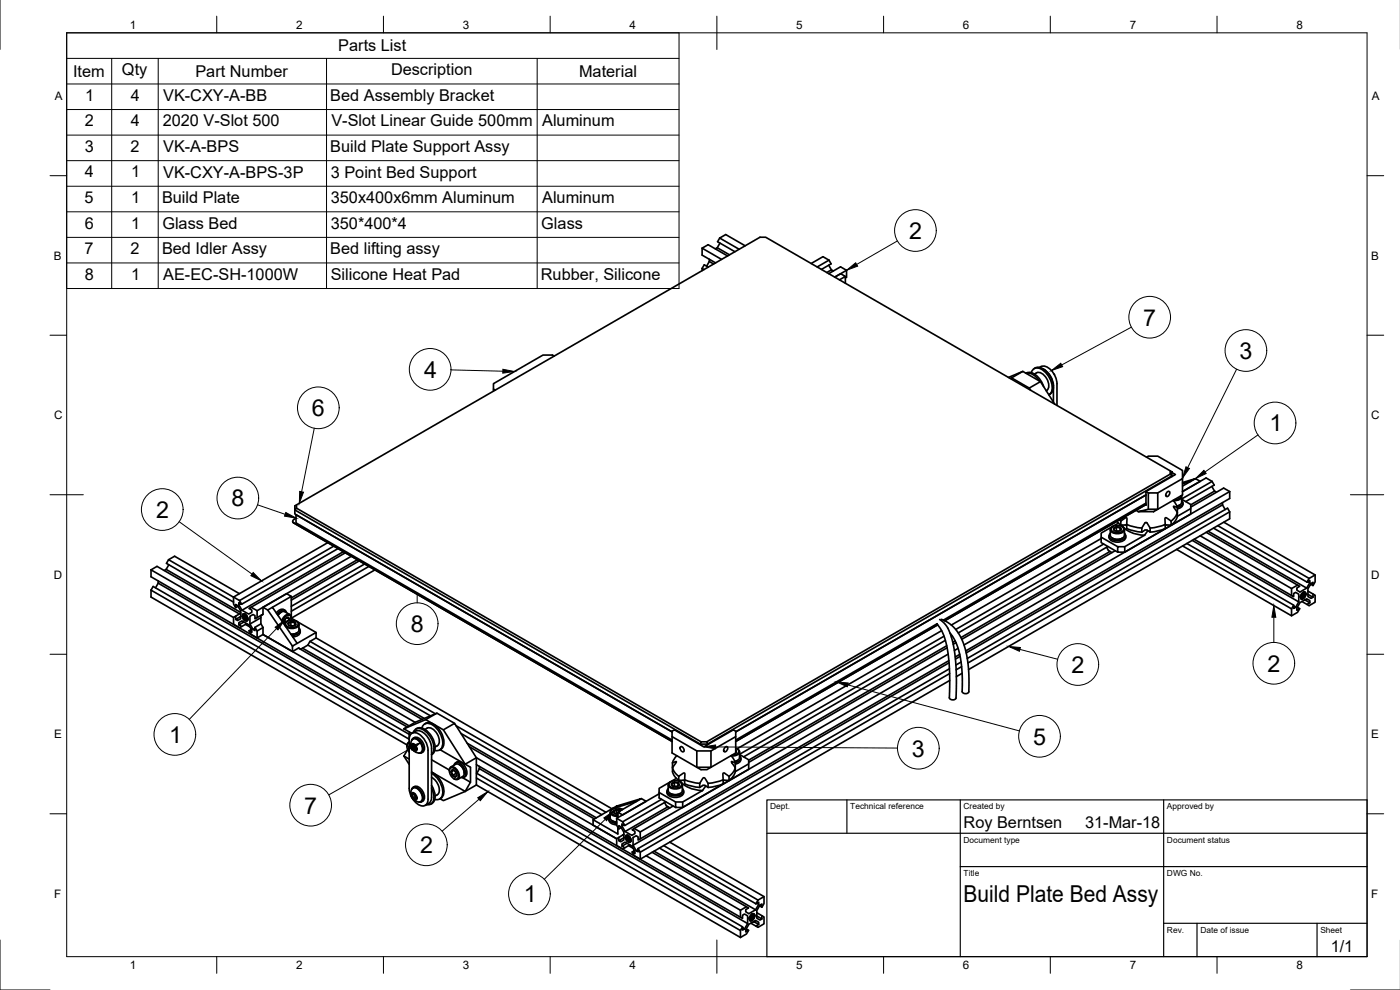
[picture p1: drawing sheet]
<svg xmlns="http://www.w3.org/2000/svg" width="420mm" height="297mm" viewBox="0 0 420 297" stroke-linecap="round" stroke-linejoin="round" font-family="sans-serif">
<!-- layer: Visible -->
<g fill="none" stroke="#000" stroke-width=".5">
<path d="M210.7 74.5l1.8-1.1 5.9 3.4M210.7 74.5l5.9 3.3M210.7 74.5v2l4.1 2.4M212.9 78.5l-.8 1.4M212.9 77.8v.7M212.9 78.5l1.3 .7M215.3 74.3l3.6 2.2M215.3 74.3l-.6 .4M216 71.4l1.8-1 5.8 3.3M216 71.4l5.8 3.4M216 71.4l-.6 1.1 5.2 3M216.1 72.9l-.8 1.4"/>
<path d="M248.7 79.6l.8 1.4M248.8 78.1l-1.8-1.1-3.6 2.1M248.8 78.1l.6 1.1-2.9 1.6M248.8 78.1l-3.6 2M210.7 80.6v.6M210.7 80.6l.6 .3M212.6 80.1l-1.2-.7-.7 1.2M249.5 81l.6 .3M249.5 81l-1.4 .8M252.3 82.1l1.4 .8-1.8 1.1M253.7 82.9v2.1M254.1 81.1v2.1l-.4 .2"/>
<path d="M254.1 81.1l-3.6 2M254.1 81.1l-1.8-1-3.6 2M148.1 116.7l.5 .4M166.3 106.8l-.5-.3h-2.8l-14.9 8.6v2.3M302.7 113.2l4.2-1.8 5.4 3.1 4.3 6.8M303.6 113.4l5.3 3 .4 .7M306.9 111.4l-3.7 2.1M307.9 112a3.4 3.4 0 0 1 4.2 1.8l1.1 2.2M308 112a3.9 3.9 0 0 1 4 2.3M309.5 111.8a1.96 1.96 0 0 1 3.4-.8 6.3 6.3 0 0 1 2.5 6.8l-.6 .6M310.4 110.6a2.73 2.73 0 0 1 3.8 1 6.1 6.1 0 0 1 1.7 5.8l-1 1M310.4 112.2a2.11 2.11 0 0 1 3.3 .8 2.91 2.91 0 0 1 .3 4.2"/>
<path d="M312 110.2a2.82 2.82 0 0 1 3.9 1.4l.7 1.1 .6 1.8v7.1M312.3 114.5l-3.4 1.9M313.1 110.7a6.2 6.2 0 0 1 3 5v4.9M316.3 112.2l.2 .3M344.1 137.2l.5-.3h2.9l7.4 4.3v2.4l-7.4 4.3M88.8 155.5l-.9 .7v.4l.2 .3 113.6 65.5-113.8-65.7M89 151.5v1M333.2 158.9v1.7a2.46 2.46 0 0 0 3.6 .9l.6-.6 .1-2M333.6 158.2a2.52 2.52 0 0 1 3.6 .4 1.71 1.71 0 0 1-2.3 1.2 1.1 1.1 0 0 1-1.2-.4 1.1 1.1 0 0 1-.1-1.2zM334 157.9a1.03 1.03 0 0 0-.8 1.2 1.03 1.03 0 0 0 1.1 .9l1.6 .1a1.15 1.15 0 0 0 1.3-.6 1.15 1.15 0 0 0-.4-1.5l-.1-.1M334.2 158.6l.3 .6M335 158.1l-.8 .5"/>
<path d="M335 158.1l1.2 .2M335 158.1v1.2M335 159.3v.1M335 159.3l.5 .1M335.2 156.4l1.2 1.2M335.7 156.9l-5.2 3v1.3l4.9 2.8M335.9 156l.5 .3M336.2 158.3l.3 .6M336.2 158.3l-.1 .9 .4-.3M336.4 157.6h1.7M336.4 156.3l1.7-.9v2M336.4 156.3v1.3"/>
<path d="M336.5 158.9a1.56 1.56 0 0 1-2 .3M336.7 157.5a7.8 7.8 0 0 0 6.8 3.1M338.1 157.4v1.2l2.5 .8 2.1 .3M338.1 157.4l2.5 .7 2.1 .3M340.9 153.1l.7 .4M341.6 153.5l3-.7h2.9l-1.3 .7zM342.7 158.4l.9-1.5 .3-.1 .4 .1 .9 1.5M342.7 158.4v1.3M343.9 151.4l-60.4 34.8M343.9 148.5l-123.1 71.1M343.9 151l-60.8 35.1M344.5 159.2l-1 1.4"/>
<path d="M344.6 147.9l-.7-.4v4.1l-.1-.1M345.2 158.4v1.3l-1.3-.7-1.2 .7M349.7 157.4v1.2l-2.5 .8-2 .3M349.7 157.4l-2.5 .7-2 .3M350.2 147.7l.5-.3a.82 .82 0 0 1 .2 1.1 .82 .82 0 0 1-1 .3v-.5zM351.2 141.3l-121.4-70.1h-1.7l-139.6 80.6v1.2l.5-.5 121.4 70.1M351.2 142.3l-139.1 80.3 .2 .9M351.2 141.3l.5 .3v1.2l-.5-.5zM351.5 156.3v1.3h-1.8M351.5 156.3l-1.7-.9-.1 2M351.7 141.8l1.1 .6-8.9 5.1M351.7 143v-.2l-139.4 80.5h-2.1v.2"/>
<path d="M352 150.1l.7 .9 .6 1.3M353.3 152.3l-1.1-.3 1.1 1.7M353.3 152.3l-.1 1.3M353.3 153.7v1.2M353.3 154.9l-.6 1.4-1.2 1.3M353.3 153.7l-.6 1.4-1.2 1.2M354.4 148.8a1.68 1.68 0 0 1-2 1.1M354.6 148.7a1.76 1.76 0 0 1-2.5 1.5M354.6 149v2l-.5 .5-.9 .3 .8-.2M354.6 150.1a1.21 1.21 0 0 1 .2 1.3 1.21 1.21 0 0 1-1.1 .7l-.4 .1M354.9 143.6v4.9l-7.4 4.3v-4.9h-2.9v4.9M354.9 144.8l3.9-1.2-1.4 .8-2.5 .8"/>
<path d="M355 150.9a1.63 1.63 0 0 1-1.7 1.8M357.4 152.6v1.6l-19.8 11.5M357.4 144.4l-2.5 1.5M358.8 143.6l1.4 .8M362 159.7l28.1 16.2-.9 .5v.7l.9 .5 2.1-1.1M362.6 159.4l29.6 17.1M363.7 146l.8 1.4M363.8 144.4l-9.2 5.4 2.8 1.6v1.2l-4.1 2.3M363.8 144.4l.6 1.1-8.6 5M363.8 144.4l-1.8-1-7.1 4.1M364.2 158.5l28 16.2M364.5 147.4l.6 .3"/>
<path d="M364.5 147.4l-7.1 4.1M365.5 157.7l27.4 15.8M366.9 151.5l.8 1.4M366.9 151.5l-76.9 44.4M366.9 150.8v.7M367.3 156.7l27.4 15.8v2.1l-.6 1.1M369 153.6v2.1l-78.3 45.2M369 147.5v2.1l-79.2 45.7M369 153.6l-78.5 45.3M369 153.6l-.6-1.1-78.1 45.1M369 147.5l-79.7 46M369 147.5l-1.8-1.1-9.8 5.7"/>
<path d="M45.3 171l1.8-1.1 24.8 14.3M45.3 171l24.8 14.3M45.3 171v2.1l77.5 44.7M45.3 177.1v2l76.8 44.4M45.3 177.1l.7-1.1 76.8 44.3M45.3 177.1l77.5 44.7M47.5 175l-.8 1.4M47.5 174.3v.7M47.5 175l74.7 43.1M49.9 170.8l22.3 13M49.9 170.8l-.6 .4M50.6 167.9l1.8-1 19.5 11.2"/>
<path d="M50.6 167.9l21.3 12.3M50.6 167.9l-.6 1.1 20.1 11.7M50.7 169.4l-.8 1.4M87.4 178.9v6.6M98.4 162.8l-28.3 16.3v2.1l.6 1.1 .7-.4M100.2 163.9l-28.3 16.3M101.5 164.6l-29 16.7-.8-.5v.7l.6-.4M103.1 165.5l-30.5 17.6M103.6 165.9l-28.2 16.3M105.4 166.9l-28.2 16.3M107.3 167.9l-19.9 11.5M107.8 168.3l-20.4 11.8"/>
<path d="M109.4 169.2l-22 12.7M110.7 169.9l-23.3 13.5M112.5 171l-25.1 14.5M330.5 161.2v1.6l4.9 2.9M330.5 161.6l-45 25.9M331.2 163.2l-44.4 25.7M332.1 164.2a2.32 2.32 0 0 0 1.6 1.6M332.5 164l-44.9 25.9M332.8 160.8a1.7 1.7 0 0 0 1.9 1.8h1.3a1.7 1.7 0 0 0 1.8-1.8M333.1 165.5l-44.7 25.8M333.2 160a1.23 1.23 0 0 0-.2 1.4 1.23 1.23 0 0 0 1.2 .7 2.83 2.83 0 0 0 3.6-1.3l-.3-.8M333.8 161.5a2.96 2.96 0 0 0 3 0"/>
<path d="M334.7 165.2l-46.1 26.6M335.4 164h2.2v1.7h-2.2zM343.5 160.6l-5.9 3.4M353.1 164.8l34.5 20 1.8-1.1 .7-1.1-.8-.4M354.9 163.8l32.7 18.9M356.2 163.1l32 18.5v1l.6-.4-.6-.3M357.8 162.1l32 18.5M358.4 161.8l29.2 16.9M360.2 160.8l27.4 15.8M387.6 178.7l.6 .3v-.9l.6-.4 1 .6v2.3M387.6 176.6v2.1M389.4 175.6l-1.8 1"/>
<path d="M390.3 178.9l.7-1.1-.7 1.1M390.5 179.7l.3 .1M391 177.8l-.2 .6-.5 .6M391.3 177.7l-.3 .9-.7 .6M391.3 177.7l-.3 .8-.6 .6M391.3 177.6l-.2 1-.8 .6M391.5 177.6l.1 .5-.2 .6-.5 .5-.5 .2M391.6 180l1.5 .9v-.7l-.9-.6-2.1 1.2-.9 1.6v.7l.9-.5M391.6 177.9l-.3 .8-.6 .6M391.7 177.7l-.7 .1-.7 .8a.89 .89 0 0 0 .5 1.2M391.7 177.7l.2 .5-.3 .7-.5 .5-.6 .1M391.7 177.7l.2 .5"/>
<path d="M391.9 178l-.3 .8-.6 .7M391.9 178.2l-.3 .7-.6 .6h-.5l-.2-.5M391.9 178.2l-.3 1-.8 .6M392.5 174.5l.6 .3v-.6l-.9 .5M392.5 177.3l2.2 1.3v2.1l-1.8 1-.7-.3M392.9 173.5l-.7 1.2M393.1 174.8l-.9 1.7M393.3 175.3l.8 .4v-1l-.6 .3-1 1.7v2.3l1 .5 .6-.3M394.1 178.2v1l-1.6-.9M394.7 172.5l-1.8 1M70.7 182.3v-.9l.6 .3 .9 1.6v2.3l-.9 .6-.6-.4 1.5-.8M70.7 184.9l-.6 .3v2.1l1.8 1.1 2.1-1.3"/>
<path d="M71.7 187.5v-.7l.9-.5 2 1.1 1 1.7v.6l-.9-.4 .7-.5M71.7 181.5l.9 1.6M71.9 180.2l.6 1.1M72.2 184l-1.5 .9v.9M72.9 184.3l-.1 .8 .4 .9M73.1 184.7l.2 .8 .6 .6M73.2 186.6l-1.5 .9 .8 .5M73.3 184.2l-.2 .6 .1 .6 .5 .6 .5 .2M73.3 184.5l.3 .9 .5 .6M73.4 184.2l.1 1.1 .8 .7M73.7 187.3l1.3 .8M73.9 184.6l.4 .8"/>
<path d="M74 184.8l.3 .4M74.4 185.7l-.7-1.3-.5-.2-.4 .1a.99 .99 0 0 0 .2 1.4l.2 .3M74.4 185.7l-.3 .5-.7-.4-.4-.9 .2-.6 .2-.1-.1 .6 .2 .7 .8 .5M74.4 185.8l-.6-.6-.2-.9 .2 .9 .6 .6M74.4 185.7l-.4 .6-.8-.3M74.7 189.3l.7 1.1 1.8 1 1.7-1M75.4 182.2l-.7 .4 .9 .4v.7l-1 .6-2-1.2M75.4 182.2l1.8 1M76.5 188.2v1l-.6-.3 .6-.4M77.2 183.2v2.1M78.3 185.3l-3.3 1.9 .9 1.7M78.3 187.2l-1.8 1 .7 1.1"/>
<path d="M78.6 184.5h.1M78.9 188.3l-1.7 1v2.1M78.9 184.3l-2.4 1.4v-1l-.6-.3-.9 .5v2.3M78.9 190.4l8.9 5.1 1.8-1.1 .7 .4 2.1-1.2 .6-1.1M78.9 182.2l1.4 .8M78.9 190.4l45.7 26.3M80.3 183l1.5-.8 7.4 10.8-1.4 .9zM81.8 182.2l5.6-3.3-1.4-.8-7.1 4.1v2.1l-.6 .4v2.5l.6 1.1v2.1M84.4 183.6l-1 1M85.2 186.8l.3 .4M85.2 186.8l.3 .8M85.4 186.3l.5 .3"/>
<path d="M85.4 186.3h-.1M85.5 183.1a1.71 1.71 0 0 0-2.6 .8M85.6 185.8l-.2 .5M85.9 186.7a2.52 2.52 0 0 1 3.6 .3 1.71 1.71 0 0 1-2.4 1.2 1.1 1.1 0 0 1-1.1-.3 1.1 1.1 0 0 1-.1-1.2zM86 185.4l.5-.1 .4 .5M86 183.8a1.35 1.35 0 0 0-1.3-.8 1.35 1.35 0 0 0-1.2 .9l-.3 .4M86.1 185.4l.8 .4M86.2 186.4a1.03 1.03 0 0 0-.7 1.1 1.03 1.03 0 0 0 1 .9l1.6 .1a1.15 1.15 0 0 0 1.4-.6 1.15 1.15 0 0 0-.4-1.4l-.1-.1M86.5 187l.3 .6M86.9 185.8l-.3 .4M86.9 185.8a.7 .7 0 0 0-.8-.5 .7 .7 0 0 0-.6 .7l-.3 .8M86.9 185.8l-.1 .4"/>
<path d="M87 184.4l-1.8-1-1.1 .5-.7 .7M87.2 187.8h.6M87.3 186.5l1.1 .2 .3 .6M87.3 186.5l-.8 .5M87.3 186.5v1.3M87.3 186.5l1.1 .2M87.3 186.1a1.02 1.02 0 0 0-.4-1.5 1.02 1.02 0 0 0-1.4 .6l-.7 1.4M87.4 185.5a1.05 1.05 0 0 0-.7-1.2 1.05 1.05 0 0 0-1.3 .5l-.9 1.5M87.4 185.5l7.5 4.3M87.8 193.9v1.6M88.4 186.7v1l.3-.4M88.4 186.7l.3 .6"/>
<path d="M88.7 187.3a1.56 1.56 0 0 1-1.9 .3M89.1 189.9l-1.8 .4M89.6 194.4l37.1 21.5M89.7 187.3v1.7a2.03 2.03 0 0 1-2.4 1.3M89.7 188.5a1.26 1.26 0 0 1 .2 1.4 1.26 1.26 0 0 1-1.3 .6l-1 .2M89.8 194.5h-.1M90.1 189.2a1.81 1.81 0 0 1-2.2 1.9M90.8 194.5l36.5 21.1M92.4 193.5l36.8 21.3M93 192.4l37.7 21.8M94.9 191.4v-1.6l-5.7 3.2M94.9 191.4l89 51.4a.98 .98 0 0 0-.8 1 .98 .98 0 0 0 .9 .9l1.4 .2"/>
<path d="M94.9 191.4l-1.9 1.1M281.2 187.2l.2 .3M281.3 187.1l-60.5 34.9M281.4 187.5l-60.6 35M282 185.9l1.3 1 1.1 1.4 .9 2.2 .7 2.6 .9 6.7 .1 8.5a1.19 1.19 0 0 1-.3 1.4 1.19 1.19 0 0 1-1.5 .1l-.3-.5v-9.3l-.5-5-1.2-4.5-.8-1.7-1-1.3M282.5 185.8l2.1 1.1 1.8 1.4 1.5 2 1.1 2.3 .9 2.9 .6 3.3 .3 3.8v4.3a1.05 1.05 0 0 1-1.1 1.2 1.05 1.05 0 0 1-.9-1.4l-.1-5.4-.6-4.8-1.3-3.9-1.7-2.7M282.6 189.2l-61.4 35.4a1.01 1.01 0 0 1 .8 1.1 1.01 1.01 0 0 1-1 .9l-1.6 .2M283.3 190.9l-61.3 35.4M283.7 192.1l-60.5 35M284.1 193.8l-59.4 34.3M284.2 194.4l-59.5 34.3M284.6 196.3l-92.5 53.3"/>
<path d="M284.8 198.2l-93.3 53.9v-1l-.6-.3-.9 .5v2.3M284.8 198.9l-94.8 54.7M285.8 190.9l-.3 .2M286.7 192.3l-.8 .4M286.9 192.8l-.8 .5M287.5 194.5l-1.1 .7M288 196.3l-1.3 .8M288.2 196.9l-1.5 .9M288.4 198.6l-1.5 .9M387.6 182.7v2.1M388.2 181.6l-.6 1.1M389.8 180.6l-1 1.6"/>
<path d="M390.7 180.5l1.5 .9 .9-.5M121.2 218.7l6.6-2.8 5.3 3.1 6.5 10.3 3.4-1.9M121.2 218.7l2.4 1.3M122.8 219.6v16.9l.2 1.3 .5 1.4M124 219.8a1.93 1.93 0 0 1 3.3-.7 6.1 6.1 0 0 1 2.5 7l-.3 .3M124.6 216.7l6.5-2.7 5.3 3M124.6 216.7l-3.4 2M124.8 218.8a2.73 2.73 0 0 1 3.8 .9 6.1 6.1 0 0 1 1.8 5.8l-.9 .9M126.6 218.4a1.92 1.92 0 0 1 1.4-1.4 1.92 1.92 0 0 1 2 .6 6.6 6.6 0 0 1 2.7 6.4 1.69 1.69 0 0 1-2.2 1.1M127.4 217.2a2.73 2.73 0 0 1 3.9 1 6.1 6.1 0 0 1 1.7 5.8l-1 1M127.5 218.9a2.11 2.11 0 0 1 3.3 .8 3 3 0 0 1 .4 4.1l-.6 .3M131.1 214l-3.3 1.9"/>
<path d="M133.1 219l3.3-2 6.6 10.4M136.9 217.7l44.9 26M284.9 200.7l-93.4 53.9M285 202.1l-92.9 53.6M285 204.2l-92.9 53.6-1.8-1.1-.6-1.1M288.6 200l-1.6 1M288.7 202l-1.7 1M121.2 226.8l1.6 2.6M121.2 226.8l1.6 1M122.3 224.9l-1.1 1.9M122.6 222.8l.2-.1a1.01 1.01 0 0 0-.7 1.2M122.7 224.2l.1 .7"/>
<path d="M122.8 223a1.63 1.63 0 0 0 0 2.7M122.8 223.8l-.1 .4M122.8 224.1v.3M122.8 224.2h-.1M122.8 221.8a1.85 1.85 0 0 1 1.2-2 1.85 1.85 0 0 1 2.2 .8l1.4 1.7 .8 2.1 .1 15.4a1.77 1.77 0 0 1-1 1.9 1.77 1.77 0 0 1-2.1-.4l-1.7-1.8M123.5 222.1a1.25 1.25 0 0 1 1.2-.7 1.25 1.25 0 0 1 1.1 .7 2.9 2.9 0 0 1 .8 3.7l-.8 .1M123.5 236.8a1.25 1.25 0 0 1 1.2-.7 1.25 1.25 0 0 1 1.1 .7 2.9 2.9 0 0 1 .8 3.7l-.8 .2M123.6 220a2.91 2.91 0 0 1 4.6 1l1 1.7 .3 1.8-.1 15.6a2.5 2.5 0 0 1-1.8 1.5M123.6 237.9a1.44 1.44 0 0 1 1.3 2.1 1.44 1.44 0 0 1-1.3-2.1zM123.6 223.2a1.44 1.44 0 0 1 1.3 2.1 1.44 1.44 0 0 1-1.3-2.1zM123.7 238.6v-.2a.81 .81 0 0 1 .9 .1 .81 .81 0 0 1 .3 .8M123.7 238.6l.3 .8"/>
<path d="M123.7 223.9v-.2a.81 .81 0 0 1 .9 0 .81 .81 0 0 1 .3 .9M123.7 223.9l.3 .8M123.8 236.5a2.4 2.4 0 0 1 2.9 2.2 1.28 1.28 0 0 1-.2 1.7 1.28 1.28 0 0 1-1.7 0 2.59 2.59 0 0 1-1-3.9zM123.9 236.4a2.19 2.19 0 0 1 2.8 1.9l.2 .5a1.41 1.41 0 0 1-.6 1.7M123.9 221.7a2.19 2.19 0 0 1 2.8 1.9l.2 .5a1.41 1.41 0 0 1-.6 1.7M124 239.4l.6 .4M124 221.5a1.7 1.7 0 0 1 2.5 .7l.7 1.1a1.7 1.7 0 0 1-.7 2.6M124 236.2a1.7 1.7 0 0 1 2.5 .7l.7 1.2a1.7 1.7 0 0 1-.7 2.5M124.3 238.3l-.6 .3M124.3 223.6l-.6 .3M124.3 238.3l-.3-.1-.3 .4 .3 .8M124.3 223.6l-.3-.1-.3 .4 .3 .8"/>
<path d="M124.4 238.3l.2 .7M124.4 223.6l.2 .7M124.9 239.1l-.3-.1-.6 .4M124.9 224.4l-.3-.1-.6 .4M124.9 239.3l-.3 .5M124.9 224.6l-.3 .4-.6-.3M125.8 225.9a2.48 2.48 0 0 1-2.3-1.5 2.48 2.48 0 0 1 .6-2.8 2.97 2.97 0 0 1 2.4 4.1l-.7 .2M129.5 231.6l10.1 5.9M129.5 228l5.4 3M129.5 231.7a6.3 6.3 0 0 1 3.5 7.1l-1 .9M129.5 232.1a6.6 6.6 0 0 1 3.3 6.5 1.71 1.71 0 0 1-2.3 1.2M129.5 235.6a4.7 4.7 0 0 1 .5 5.2l-.7 .5"/>
<path d="M129.5 233.2a4.1 4.1 0 0 1 2 5l-.9 .6M129.5 236.5a3.9 3.9 0 0 1-.2 4.7l-1.3 .2M132.1 224.9l9.1 5.3v4.5M134.9 231.3a1.03 1.03 0 0 1 .6-1.2 1.03 1.03 0 0 1 1.3 .4l.9 1.4a1.15 1.15 0 0 1 .1 1.4 1.15 1.15 0 0 1-1.4 .4l-.2-.1M135.1 230.5a1.71 1.71 0 0 1 2.3 1.5 1.04 1.04 0 0 1 .1 1.3 1.04 1.04 0 0 1-1.3 .3 2.49 2.49 0 0 1-1.1-3.1zM135.3 230.1l1.5-.8a2.46 2.46 0 0 1 2.5 2.7l-.2 .7-1.7 1.1M135.4 231.6l.4 1.1 .8 .4 .4-.6M135.4 231.6l.4 1.1M135.8 231l-.4 .6M135.8 231l.5 .2M135.8 231a1.56 1.56 0 0 1 1.2 1.5M136.2 231.1l-.8 .5"/>
<path d="M136.3 229.6a1.23 1.23 0 0 1 1-.9 1.23 1.23 0 0 1 1.2 .7 2.83 2.83 0 0 1 .7 3.8l-.8 .1M136.7 231.6l.2 .5M136.7 228.9a1.7 1.7 0 0 1 2.5 .7l.7 1.1a1.7 1.7 0 0 1-.7 2.5M136.9 232l-1.1 .7M137 232.5l-.4 .6-.8-.4M137.8 229.4a2.96 2.96 0 0 1 1.5 2.6M138.3 220.1l42.3 24.3M138.8 233.3l2.4 1.4-1.6 2.8M139.6 237.5l-6.5 2.7-1-.5M140.2 223l38.8 22.4M140.9 224.1l37.5 21.6M143 232l79.9 46.1v1l.5-.4-.5-.3"/>
<path d="M143 235.5l-3.4 2M143 227.4v8.1M143 227.4l42.1 24.3M143 229.4l79.2 45.8M143 233.4l79.2 45.8M143 235.5l79.2 45.8M143.9 229.9l-.1 .8-.7 1.3M143.9 230.6l80.5 46.5M192.5 239.6l1.4 .8M197.8 238.2l-12.7 7.3M198.5 239.8l-11.6 6.8M200.2 237.4a1.7 1.7 0 0 0 1.8 1.8h1.3a1.7 1.7 0 0 0 1.9-1.8"/>
<path d="M200.5 235.5v1.7a2.46 2.46 0 0 0 3.7 .9l.5-.6 .1-2M200.5 236.6a1.23 1.23 0 0 0-.2 1.4 1.23 1.23 0 0 0 1.2 .7 2.83 2.83 0 0 0 3.7-1.3l-.4-.8M201 234.8a2.52 2.52 0 0 1 3.6 .4 1.71 1.71 0 0 1-2.4 1.2 1.1 1.1 0 0 1-1.1-.4 1.1 1.1 0 0 1-.1-1.2zM201.2 238.1a2.96 2.96 0 0 0 3 0M201.3 234.5a1.03 1.03 0 0 0-.7 1.2 1.03 1.03 0 0 0 1 .9l1.6 .1a1.15 1.15 0 0 0 1.4-.6 1.15 1.15 0 0 0-.4-1.5l-.2-.1M201.6 235.2l.3 .6M201.7 221l7.4 4.3h4.3v4.9h-4.3v-4.9M201.7 222l-112.9-65.1v-2.5l112.9 65.2-113.2-65.4v-1.2l121.7 70.3 .2-.7h1.7M201.8 230.3a4 4 0 0 0 1.9 3.9M201.8 228.9l1.2-.3-1.2 1.7M201.8 228.9l.1 1.3M201.8 230.3l.7 1.4 1.2 1.2"/>
<path d="M202.3 236h.6M202.4 234.7l1.1 .2 .3 .6M202.4 234.7l-.8 .5M202.4 234.7v1.2M202.4 234.7l1.1 .2M203 233.5l-5.2 3v1.3M203.1 226.7l-.7 .9-.6 1.3M203.5 234.9v.9M203.5 234.9l.3 .6M203.7 234.2h1.8M203.7 232.9l1.7-.9 .1 2M203.7 232.9v1.3"/>
<path d="M203.8 235.5l-.4 .3M203.8 235.5a1.56 1.56 0 0 1-1.9 .3M204.1 234.1a7.8 7.8 0 0 0 6.7 3.1M204.3 224a1.01 1.01 0 0 1 .8 1.6 1.01 1.01 0 0 1-.8-1.6zM205.5 234v1.2l1.8 .6 2.7 .5M205.5 234l2.4 .7 2.1 .3M210 236.3l1.2-.7 1.3 .7M210 235l.9-1.5 .3-.1 .4 .1 .9 1.5M210 235v1.3M210.8 237.2l-5.9 3.4h-2.1l-5-2.8v1.6l5 2.9M211.8 235.8l-1 1.4M212.5 235v1.3"/>
<path d="M217 234v1.2l-1.8 .6-2.7 .5M217 234l-2.4 .7-2.1 .3M217.6 224.3l.4-.3a.82 .82 0 0 1 .2 1.1 .82 .82 0 0 1-1 .3v-.6zM218.8 234.2h-1.8M218.8 232.9l-1.7-.9-.1 2M218.8 232.9v1.3M219.4 226.7l.7 .9 .6 1.3M220.7 228.9l-1.2-.3 1.2 1.7M220.7 228.9l-.1 1.3M220.7 230.3v1.2M220.7 231.5l-.7 1.4-1.2 1.3M220.7 230.3l-.7 1.4-1.2 1.2"/>
<path d="M220.8 221v4.9l-8.7 5h-1.7l-8.7-5v-6.5l.7-.4 8.8 5.1 8.9-5.1 .7 .4v1.6l-7.4 4.3M220.8 225.1l.2 .3-.2 .3v-.3M220.8 224.5a.96 .96 0 0 1 .9 1 .96 .96 0 0 1-1 .9l-.9 .1M221.3 228.2l-.7 .3M222 226.7a1.21 1.21 0 0 1 .2 1.3 1.21 1.21 0 0 1-1.1 .7l-.4 .1M222 226.4l2.7 1.6v1.2l-4 2.3M222 225.6l-.1 2-.5 .5-.9 .3M222.3 227.5a1.63 1.63 0 0 1-1.6 1.8M224.7 229.2v1.6l-19.8 11.5v-1.7M178 247.6v-1.7l7.4 4.3v-2M182.7 245.6a1.84 1.84 0 0 0 2.4 1.9M183.1 243.7v1.7a1.68 1.68 0 0 0 2 1.2"/>
<path d="M183.1 244.8a1.21 1.21 0 0 0-.2 1.4 1.21 1.21 0 0 0 1.2 .7l1 .1M183.7 242.7l1.4-.8 7.4-2.3-1.4 .8zM183.7 242.7l-5.7 3.2M183.7 246.3l1.4 .4M184.4 244l1 .2-.5-.1M184.9 242.9v1.2M184.9 244.1v.1M184.9 242.9l1.2 .2M184.9 242.9l-.8 .5 .3 .6M185.1 245.5v2.1l.6 1.1 .7-.4M185.1 245.5l1.8 1.1M185.4 243.7v1.6"/>
<path d="M185.7 248.7v-1l.6 .4 .9 1.6v2.3l-.9 .6-.6-.4 1.5-.8M185.7 251.3l-.6 .3v2.1l1.8 1 2.1-1.2M186.1 243.1v.2M186.1 243.1l-1.2-.2-.8 .5 .3 .6M186.1 243.1l.1 .1M186.6 242.8l.2 .1a2.42 2.42 0 0 0-3.5 .6 1.77 1.77 0 0 0 2.1 1.1M186.7 253.9v-.7l.9-.5 2 1.1 1 1.7v.6l-.9-.5 .7-.4M186.7 247.9l.9 1.6M186.9 246.6l.6 1.1M187.2 250.4l-1.5 .9v.9M187.2 250.3l-.4 .3M187.9 250.6l-.1 .9 .4 .9"/>
<path d="M188 251.1l.3 .8 .5 .6M188.2 253l-1.5 .9 .8 .5M188.3 250.6l-.3 .5 .2 .7 .5 .7h.5M188.3 250.9l.3 .8 .5 .7M188.6 250.7l.2 .9 .6 .6M188.6 250.7l.2 .9 .6 .6-.6-.6zM188.6 253.7l1.4 .8M188.9 251l.4 .8M188.9 251l.4 .7M189 251.1l.3 .5M189.4 252.1l-.3 .5-.7-.4-.4-.8 .2-.7 .2-.1-.1 .6 .3 .7 .7 .5M189.4 252.1l-.4 .6-.8-.3"/>
<path d="M189.4 252.1l-.7-1.3-.5-.2-.4 .1a1 1 0 0 0 .2 1.4l.2 .3M190 253.6l.9 1.6M190.3 248.6l-.6 .3 .9 .5v.7l-1 .5-2-1.1M190.3 248.6l1.8 1M191.1 240.4l-5.7 3.3 1.4 .8M191.5 254.6v1l-.6-.4 .6-.3M191.5 254.6l.6 1.1M192.1 249.6v2.1M192.1 255.7v2.1M193.9 256.8l28.3 16.3M195.7 255.7l29 16.7-.9 .5v.7l.9 .5 2.1-1.1M196.3 255.4l30.5 17.6"/>
<path d="M197.9 254.5l29 16.7M199.2 253.7l28.3 16.4M199.4 240.8a2.32 2.32 0 0 0 1.6 1.6M199.8 240.6l-12.3 7.1-.8-.5v.7l.5-.4M200.5 242.1l-12.9 7.4M201 252.7l28.3 16.3v2.1l-.6 1.1M202 241.8l-11.7 6.8M202.8 240.6v1.7h2.1M222.2 275.2l.7 .4v-1l.5-.4 1 .6v2.3M222.2 273.1v2.1M222.2 279.2v2.1M222.9 278.1l-.7 1.1"/>
<path d="M223.9 278.7l.8 .4-.7 1.1-1.8 1.1M224 272.1l-1.8 1M224.4 277.1l-1 1.6M224.9 275.7l.7-.6 .3-.9-.2 .9-.8 .6M225.1 276h.5l.5-.4 .3-.7v-.5l-.7-.2-.7 .9a.89 .89 0 0 0 .4 1.2M225.1 276.3h.3M225.3 277l1.6 .9 .8-.5M225.6 274.3l-.7 1.1M225.6 274.3l-.2 .6-.5 .6M225.9 274.2l-.3 .8-.6 .6M226.1 274.2l-.2 1-.9 .7 .5-.1 .5-.6 .2-.5-.1-.5M226.2 276.5l1.5 .9v-.7l-.9-.5-2.1 1.1-.9 1.7v.6l.9-.5"/>
<path d="M226.2 274.4l-.3 .8-.6 .6M226.3 274.2l.2 .5M226.5 274.6l-.3 .7-.6 .7M226.5 274.7l-.3 .8-.6 .5h-.5l-.2-.5M226.5 274.7l-.3 1-.8 .6M227.1 271l.6 .3v-.6l-.8 .5M227.1 273.9l2.2 1.2v2.1l-1.8 1-.6-.3M227.5 270.1l-.6 1.1M227.7 271.3l-.9 1.7M227.9 271.8l.8 .4v-1l-.6 .4-1 1.6v2.3l1 .6 .6-.4M228.7 274.7v1l-1.6-.9M229.3 269l-1.8 1.1"/>
</g>
<!-- layer: Border -->
<g fill="none" stroke="#000" stroke-width=".3">
<path d="M0 -.1v15M20 9.9h390.3v277.1h-390.3zM65 4.8v5.1M115.1 4.8v5.1M165.1 4.8v5.1M215.1 4.8v10.1M265.2 4.8v5.1M315.2 4.8v5.1M365.2 4.8v5.1M15 52.7h5M410.3 52.7h5M15 100.6h5"/>
<path d="M410.3 100.6h5M15 148.4h10M405.3 148.4h10M15 196.3h5M410.3 196.3h5M15 244.2h5M410.3 244.2h5M0 282v15h15M65 287v5M115.1 287v5M165.1 287v5M215.1 282v10"/>
<path d="M265.2 287v5M315.2 287v5M365.2 287v5M405.3 297h14.9"/>
</g>
<!-- layer: BOM -->
<g fill="none" stroke="#000" stroke-width=".3">
<path d="M20 9.9h183.8v76.7h-183.8zM20 17.5h183.8M33.5 17.5v69.1M47.5 17.5v69.1M98 17.5v69.1M161.2 17.5v69.1M20 25.2h183.8M20 32.9h183.8M20 40.5h183.8M20 48.2h183.8M20 55.9h183.8M20 63.6h183.8"/>
<path d="M20 71.2h183.8M20 78.9h183.8M269.3 72.3l-12.2 7.1M339.5 98.2l-20.9 11.3M135.4 111l15.5 .4M371.1 110.8l-14.7 29.5M94.3 128.5l-3.8 19.1M377.5 130.5l-15.9 11.1M53.8 156.5l21.8 15.8M77.3 151.5l8.3 2.8M125.2 178.3v2.6M83 188.6l-26.2 27.2"/>
<path d="M306.1 194.8l11.3 3M382.3 185.2v7.6M254.4 205.5l51.5 13.8M123.3 224.5l-24.6 14M143.8 239.8l-11.1 9.6M214.8 224.1l54.5 .4M181.6 245.8l-18.3 18"/>
<circle cx="274.7" cy="69.2" r="6.3"/>
<circle cx="345" cy="95.2" r="6.3"/>
<circle cx="129.1" cy="110.8" r="6.3"/>
<circle cx="373.9" cy="105.2" r="6.3"/>
<circle cx="95.5" cy="122.4" r="6.3"/>
<circle cx="382.7" cy="126.9" r="6.3"/>
<circle cx="48.7" cy="152.9" r="6.3"/>
<circle cx="71.4" cy="149.4" r="6.3"/>
<circle cx="125.2" cy="187.1" r="6.3"/>
<circle cx="323.5" cy="199.4" r="6.3"/>
<circle cx="382.3" cy="199" r="6.3"/>
<circle cx="52.5" cy="220.4" r="6.3"/>
<circle cx="275.6" cy="224.5" r="6.3"/>
<circle cx="312" cy="220.9" r="6.3"/>
<circle cx="93.2" cy="241.6" r="6.3"/>
<circle cx="128" cy="253.5" r="6.3"/>
<circle cx="158.9" cy="268.2" r="6.3"/>
</g>
<g fill="#000" stroke="#000" stroke-width=".3">
<path d="M254.1 81.1l2.7-2.3 .6 1.1zM150.9 110.8l3.5 .7-3.5 .5zM315.5 111.2l2.8-2.2 .6 1zM85.8 153.8l3.1 1.7-3.5-.6zM89.9 147.4l1.2 .3-1.3 3.3zM355.9 140l1.1 .6-2.1 2.8zM358.8 143.6l2.5-2.5 .7 1zM76 171.8l2.5 2.5-3.2-1.6zM82.6 188.2l2.8-2.1-2 2.9zM302.7 194l3.5 .3-.3 1.1zM382.3 181.7l.6 3.5h-1.2zM251 204.6l3.6 .3-.3 1.2z"/>
<path d="M123 224l3.3-1.2-2.8 2.2zM143.4 239.4l3-1.9-2.3 2.7zM211.2 224.1l3.6-.6-.1 1.2zM181.2 245.4l2.9-2-2.1 2.8z"/>
</g>
<!-- layer: TitleBlock -->
<path d="M230.2 240h180.1v47h-180.1zM230.2 250h180.1M254.2 240v10M288.2 240v47M349.2 240v47M288.2 260h122.1M349.2 277h61.1M359.2 277v10M395.3 277v10" fill="none" stroke="#000" stroke-width=".35"/>
<g font-size="7">
<text x="272.9" y="71.7">2</text>
<text x="343.1" y="97.7">7</text>
<text x="372" y="107.7">3</text>
<text x="127.3" y="113.3">4</text>
<text x="93.6" y="124.9">6</text>
<text x="381" y="129.4">1</text>
<text x="46.8" y="155.4">2</text>
<text x="69.5" y="151.9">8</text>
<text x="123.3" y="189.6">8</text>
<text x="321.6" y="201.9">2</text>
<text x="380.4" y="201.5">2</text>
<text x="50.8" y="222.9">1</text>
<text x="273.7" y="227">3</text>
<text x="310" y="223.4">5</text>
<text x="91.3" y="244.1">7</text>
<text x="126.1" y="256">2</text>
<text x="157.2" y="270.7">1</text>
<text x="289.2" y="270.5">Build Plate Bed Assy</text>
</g>
<g font-size="4.9">
<text x="101.5" y="15.4">Parts List</text>
<text x="21.9" y="23.1">Item</text>
<text x="36.6" y="22.6">Qty</text>
<text x="58.6" y="23.1">Part Number</text>
<text x="117.3" y="22.6">Description</text>
<text x="173.8" y="23.1">Material</text>
<text x="25.6" y="30.2">1</text>
<text x="39.2" y="30.2">4</text>
<text x="49" y="30.3">VK-CXY-A-BB</text>
<text x="99.1" y="30.2">Bed Assembly Bracket</text>
<text x="25.5" y="37.9">2</text>
<text x="39.2" y="37.9">4</text>
<text x="48.8" y="37.9">2020 V-Slot 500</text>
<text x="99.5" y="37.9">V-Slot Linear Guide 500mm</text>
<text x="162.7" y="37.9">Aluminum</text>
<text x="25.4" y="45.6">3</text>
<text x="39.2" y="45.6">2</text>
<text x="49" y="45.6">VK-A-BPS</text>
<text x="99.1" y="45.6">Build Plate Support Assy</text>
<text x="25.5" y="53.2">4</text>
<text x="39.3" y="53.2">1</text>
<text x="49" y="53.3">VK-CXY-A-BPS-3P</text>
<text x="99.3" y="53.3">3 Point Bed Support</text>
<text x="25.4" y="60.9">5</text>
<text x="39.3" y="60.9">1</text>
<text x="48.6" y="60.9">Build Plate</text>
<text x="99.3" y="60.9">350x400x6mm Aluminum</text>
<text x="162.7" y="60.9">Aluminum</text>
<text x="25.4" y="68.6">6</text>
<text x="39.3" y="68.6">1</text>
<text x="48.7" y="68.6">Glass Bed</text>
<text x="99.3" y="68.6">350*400*4</text>
<text x="162.5" y="68.6">Glass</text>
<text x="25.4" y="76.2">7</text>
<text x="39.2" y="76.2">2</text>
<text x="48.6" y="76.2">Bed Idler Assy</text>
<text x="99.1" y="76.3">Bed lifting assy</text>
<text x="25.4" y="83.9">8</text>
<text x="39.3" y="83.9">1</text>
<text x="49" y="84">AE-EC-SH-1000W</text>
<text x="99.3" y="84">Silicone Heat Pad</text>
<text x="162.3" y="84">Rubber, Silicone</text>
<text x="289.2" y="248.5">Roy Berntsen</text>
<text x="325.7" y="248.5">31-Mar-18</text>
<text x="399.4" y="285.7">1/1</text>
</g>
<g font-size="3.5">
<text x="39" y="8.6">1</text>
<text x="88.9" y="8.6">2</text>
<text x="138.9" y="8.6">3</text>
<text x="188.9" y="8.6">4</text>
<text x="239" y="8.6">5</text>
<text x="288.9" y="8.6">6</text>
<text x="339" y="8.6">7</text>
<text x="389.1" y="8.6">8</text>
<text x="16.4" y="30">A</text>
<text x="411.7" y="30">A</text>
<text x="16.2" y="77.9">B</text>
<text x="411.5" y="77.9">B</text>
<text x="16.3" y="125.8">C</text>
<text x="411.5" y="125.8">C</text>
<text x="16.2" y="173.6">D</text>
<text x="411.5" y="173.6">D</text>
<text x="16.3" y="221.5">E</text>
<text x="411.5" y="221.5">E</text>
<text x="16.3" y="269.4">F</text>
<text x="411.5" y="269.4">F</text>
<text x="39" y="290.8">1</text>
<text x="88.9" y="290.8">2</text>
<text x="138.9" y="290.8">3</text>
<text x="188.9" y="290.8">4</text>
<text x="239" y="290.8">5</text>
<text x="288.9" y="290.8">6</text>
<text x="339" y="290.8">7</text>
<text x="389.1" y="290.8">8</text>
</g>
<g font-size="2.5">
<text x="231.2" y="242.8">Dept.</text>
<text x="255.2" y="242.8">Technical reference</text>
<text x="289.2" y="242.8">Created by</text>
<text x="350.2" y="242.8">Approved by</text>
<text x="289.2" y="252.8">Document type</text>
<text x="350.2" y="252.8">Document status</text>
<text x="289.2" y="262.8">Title</text>
<text x="350.2" y="262.8">DWG No.</text>
<text x="350.2" y="279.8">Rev.</text>
<text x="360.2" y="279.8">Date of issue</text>
<text x="396.3" y="279.8">Sheet</text>
</g>
</svg>
